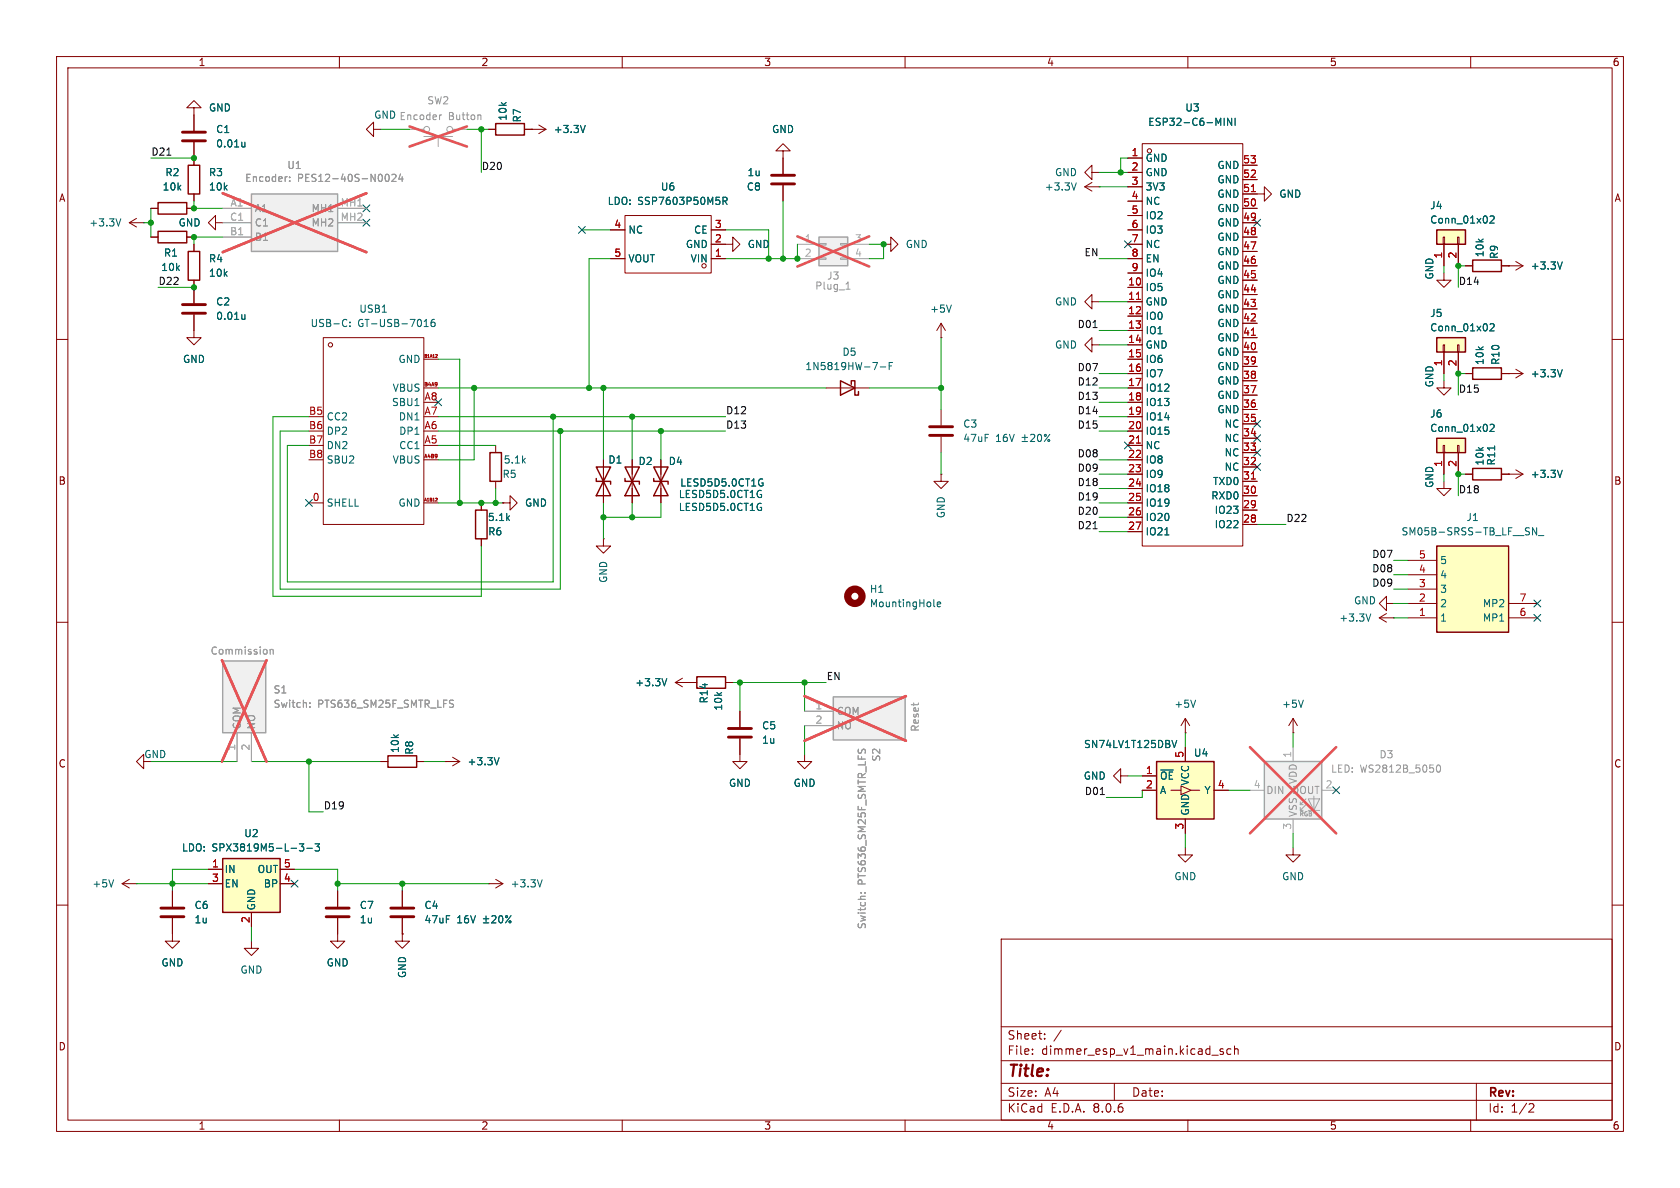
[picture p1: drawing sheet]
<svg xmlns="http://www.w3.org/2000/svg" width="297mm" height="210mm" viewBox="0 0 297 210" stroke-linecap="round" stroke-linejoin="round" font-family="sans-serif">
<g fill="none" stroke="#840000" stroke-width=".18">
<path d="M10 10h277v190h-277zM12 12h273v186h-273zM60 10v2M110 10v2M160 10v2M210 10v2M260 10v2M26.7 36.8h1.2M33 36.8h1.3M34.3 27.9v1.3M34.3 34.3v1.3M10 60h2"/>
<path d="M285 60h2M166.4 83.8v1.3h1.2l-1.2 1.3-1.3-1.3h1.3M166.4 83.8h.1M10 110h2M285 110h2M25.4 134.6v-1.2l-1.3 1.2 1.3 1.3v-1.3h1.3M10 160h2M285 160h2M177 166h108v32h-108zM60 198v2M110 198v2M160 198v2"/>
<path d="M177 194.5h108M177 191.5h108M177 187.5h108M177 181.5h108M182.5 186.3v.1M182.5 185.5v.1M184.7 183.6v.1M184.7 182.8v.1M187.6 182.1l-1.3 2M197 191.5v3M210 198v2M214.2 186.5h1.2"/>
<path d="M216.2 185.5l-.3-.1-.2 .2v.2l.5 .2v.3h-.5M217.6 185.5l-.4-.1-.3 .3v.4l.1 .2h.6M218.2 185.5l.3-.1 .3 .1 .1 .9M218.2 184.9v1.5M260 198v2M261 191.5v6.5M270.5 195.1l.5 .1 .2 .3-1 1.1h1"/>
</g>
<path d="M27.9 35.8h5.1v2h-5.1zM33.3 29.2h2v5.1h-2z" fill="none" stroke="#840000" stroke-width=".25"/>
<path d="M39.4 116.8h7.6v12.7h-7.6z" fill="#f0f0f0"/>
<path d="M39.4 116.8h7.6v12.7h-7.6z" fill="none" stroke="#a1a1a1" stroke-width=".25"/>
<path d="M47.8 114.8v.8M47.8 114.9l.1-.1 .3 .1 .1 .7M41.9 129.5v5.1M44.4 129.5v5.1" fill="none" stroke="#a1a1a1" stroke-width=".18"/>
<path d="M54.8 124.9v.1M54.8 124.3v.1M79.7 123.8h.5M79.9 124.4l.3 .3-.3 .3" fill="none" stroke="#989898" stroke-width=".18"/>
<path d="M39.2 116.7l7.9 17.9M47.1 116.7l-7.9 17.9" fill="none" stroke="#e75356" stroke-width=".46"/>
<path d="M33.3 44.5h2v5h-2zM68.6 133.6h5.1v2h-5.1z" fill="none" stroke="#840000" stroke-width=".25"/>
<path d="M34.3 55.6v4.1h1.3l-1.3 1.3-1.3-1.3h1.3M34.3 43.2v1.3M34.3 49.5v4.1M245.1 106.7v-1.3l-1.3 1.3 1.3 1.3v-1.3h1.3M67.3 134.6h1.3M73.7 134.6h1.2M78.7 134.6h.1M78.7 134.6h2.6M80 133.9l1.3 .7M81.3 134.6l-1.3 .8" fill="none" stroke="#840000" stroke-width=".18"/>
<path d="M43.3 55.6v.9M43.3 56.3l-.4 .2M88.2 133.9l-.4 1.3" fill="none" stroke="#006464" stroke-width=".18"/>
<path d="M32.3 53.8h4M32.3 55.4h4" fill="none" stroke="#840000" stroke-width=".51"/>
<path d="M254 96.5h12.7v15.3h-12.7z" fill="#ffffc2"/>
<path d="M105.4 84.6v.5h2.5v.5M105.4 82.6h2.5l-2.5 5h2.5zM110.5 84.6v.5h2.5v.5M110.5 82.6h2.5l-2.5 5h2.5zM115.6 84.6v.5h2.5v.5M115.6 82.6h2.5l-2.5 5h2.5zM254 96.5h12.7v15.3h-12.7z" fill="none" stroke="#840000" stroke-width=".25"/>
<g fill="none" stroke="#840000" stroke-width=".18">
<path d="M110.5 38.1h15.2v10.2h-15.2zM107.9 45.7h2.6M107.9 40.6h2.6M125.7 43.2h3.8v-1.3l1.3 1.3-1.3 1.3v-1.3M125.7 45.7h2.6M125.7 40.6h2.6M106.7 81.3v7.6M111.8 81.3v7.6M116.8 81.3v7.6M248.9 99.1h5.1M243.8 109.2h2.6M243.8 109.2l1.3 .8"/>
<path d="M245.1 108.5l-1.3 .7M246.4 109.2h.1M248.9 109.2h5.1M248.9 106.7h5.1M248.9 104.1h5.1M248.9 101.6h5.1M266.7 109.2h5.1M266.7 106.7h5.1"/>
<circle cx="124.5" cy="47" r=".38"/>
</g>
<path d="M127.8 35.5h.6l.1-.2v-.3l-.7-.1v1.2M128.1 35.5l.4 .6M134.3 89h.3M134.4 87.4h.2v.4l-.2 .2M134.4 89.7h.2v.4l-.2 .1M134.5 84.7h.3M134.6 85.4h.3v.4l-.3 .1M271.7 93.3v1.3l-.8-1.3v1.3M272 94.7h.9M242.3 108.5l-.4 1.3" fill="none" stroke="#006464" stroke-width=".18"/>
<path d="M223.5 134.6h10.2v10.2h-10.2z" fill="#f0f0f0"/>
<path d="M221 139.7h2.5M228.6 132.1v2.5M233.7 139.7h2.5M228.6 144.8v2.5M229.9 143.3h.5M229.9 142.2h.5M230.9 142.2l-1 1.1v-.6M230.9 141.2l-1 1v-.5M231.3 141.2h2l-1 2.1zM231.3 143.3h2M232.3 140.7v3.1" fill="none" stroke="#a1a1a1" stroke-width=".18"/>
<path d="M223.5 134.6h10.2v10.2h-10.2z" fill="none" stroke="#a1a1a1" stroke-width=".25"/>
<path d="M254.1 135.4l.1-.2a.68 .68 0 0 1 .5 .7 .68 .68 0 0 1-.5 .6l-.1-.1-.2-.4z" fill="none" stroke="#989898" stroke-width=".18"/>
<path d="M221 132.1l15.2 15.2M236.2 132.1l-15.2 15.2" fill="none" stroke="#e75356" stroke-width=".46"/>
<g fill="none" stroke="#840000" stroke-width=".18">
<path d="M22.9 39.4l1.2 .7M22.9 39.4h2.5M24.1 38.6l-1.2 .8M25.4 39.4h.1M26.7 41.9h1.2M33 41.9h1.3M209.5 129.5h.1M209.5 127l-.7 1.3M209.5 127v2.5M209.5 127l.8 1.3M228.6 129.5h.1M228.6 127l-.8 1.3"/>
<path d="M228.6 127v2.5M228.6 127l.8 1.3"/>
</g>
<path d="M21.4 38.7l-.5 1.2M211.4 123.8l-.5 1.2M230.4 123.8l-.4 1.2" fill="none" stroke="#006464" stroke-width=".18"/>
<path d="M27.9 40.9h5.1v2h-5.1z" fill="none" stroke="#840000" stroke-width=".25"/>
<path d="M204.5 134.6h10.1v10.2h-10.1z" fill="#ffffc2"/>
<path d="M204.5 134.6h10.1v10.2h-10.1z" fill="none" stroke="#840000" stroke-width=".25"/>
<path d="M138.4 26.7h1.3l-1.3-1.3-1.2 1.3h1.2v1.2M201.9 139.7h2.6M201.9 137.2h2.6M207 139.7h1.8M208.8 138.9l1.8 .8-1.8 .8zM209.5 132.1v2.5M210.6 139.7h1.5M214.6 139.7h2.6M209.5 144.8v2.5" fill="none" stroke="#840000" stroke-width=".18"/>
<path d="M207.2 130.9l.4 1.3 .4-1.3" fill="none" stroke="#006464" stroke-width=".18"/>
<path d="M44.4 34.3h15.3v10.2h-15.3z" fill="#f0f0f0"/>
<path d="M44.4 34.3h15.3v10.2h-15.3z" fill="none" stroke="#a1a1a1" stroke-width=".25"/>
<path d="M39.4 36.8h5M39.4 39.4h5M59.7 36.8h5.1M59.7 39.4h5.1M39.4 41.9h5" fill="none" stroke="#a1a1a1" stroke-width=".18"/>
<path d="M51.2 32v.1M51.2 31.3v.1M68.1 31l.3-.2a.68 .68 0 0 1 .4 .6 .68 .68 0 0 1-.4 .7l-.3-.3M69.3 30.9l.5-.1 .2 .4-.8 .9h.8M70.8 30.7l-.3 1h.8M71.1 31.2v.9" fill="none" stroke="#989898" stroke-width=".18"/>
<path d="M39.4 34.2l25.4 10.4M64.8 34.2l-25.4 10.4" fill="none" stroke="#e75356" stroke-width=".46"/>
<path d="M34.3 19.1h1.3l-1.3-1.3-1.3 1.3h1.3v4M34.3 25.1v2.8M138.4 27.9v2.8M138.4 32.8v2.8M198.1 137.2v-1.3l-1.3 1.3 1.3 1.2v-1.2h1.3" fill="none" stroke="#840000" stroke-width=".18"/>
<path d="M32.3 24.9h4M32.3 23.4h4M136.4 32.5h4.1M136.4 31h4.1" fill="none" stroke="#840000" stroke-width=".51"/>
<path d="M43.3 25.1v.9M43.3 25.9l-.4 .1" fill="none" stroke="#006464" stroke-width=".18"/>
<path d="M144.8 41.9h5.1v5.1h-5.1z" fill="#f0f0f0"/>
<g fill="none" stroke="#a1a1a1" stroke-width=".18">
<path d="M72.4 22.9h2.5M74.9 24.1h5.1M77.5 24.1v1.8M80 22.9h2.5M141 43.2h3.8M141 45.7h3.8M144.8 45.6h1.2v.2h-1.2zM144.8 43.1h1.2v.2h-1.2zM148.6 45.6h1.3v.2h-1.3zM148.6 43.1h1.3v.2h-1.3zM149.9 43.2h3.8M149.9 45.7h3.8"/>
<circle cx="75.4" cy="22.9" r=".51"/>
<circle cx="79.5" cy="22.9" r=".51"/>
</g>
<path d="M144.8 41.9h5.1v5.1h-5.1z" fill="none" stroke="#a1a1a1" stroke-width=".25"/>
<path d="M78.1 20.3l-.4 .2M84.8 20.3l.2 .2v.7M149.6 51.1h.7M149.7 50.2l.2-.3v1.2" fill="none" stroke="#989898" stroke-width=".18"/>
<path d="M72.4 22.4l10.1 3.5M82.5 22.4l-10.1 3.5M141 41.8l12.7 5.3M153.7 41.8l-12.7 5.3" fill="none" stroke="#e75356" stroke-width=".46"/>
<g fill="none" stroke="#840000" stroke-width=".18">
<path d="M66 22.9v-1.3l-1.2 1.3 1.2 1.2v-1.2h1.3M86.4 22.9h1.2M92.7 22.9h3.8M94 22.9h.1M95.2 22.1l1.3 .8M96.5 22.9l-1.3 .7M57.1 59.7h17.8v33h-17.8zM156.2 43.2h1.3v-1.3l1.2 1.3-1.2 1.3v-1.3M166.4 59.7h.1M166.4 57.2l-.8 1.2M166.4 57.2v2.5M166.4 57.2l.7 1.2"/>
<path d="M74.9 68.6h2.6M74.9 63.5h2.6M146 68.6h7.7M166.4 72.4v2.8M166.4 77.2v2.8M54.6 88.9h2.5M74.9 88.9h2.6M74.9 81.3h2.6M21.6 156.2l1.3 .8M21.6 156.2h2.5M22.9 155.4l-1.3 .8M24.1 156.2h.1"/>
<path d="M30.5 157.5v2.8M30.5 162.3v2.8"/>
<circle cx="58.4" cy="61" r=".38"/>
</g>
<path d="M87.6 21.8h5.1v2.1h-5.1zM148.6 67.3l2.5 1.3-2.5 1.3zM150.5 67.9v-.6h.6v2.6h.7v-.7" fill="none" stroke="#840000" stroke-width=".25"/>
<g fill="none" stroke="#006464" stroke-width=".18">
<path d="M103.5 22.2l-.5 1.2M61.3 56.5v.1M61.3 57.6v.1M61.9 56.9v.2M61.9 57.6v.1M75 57.7h.7M75 56.8l.4-.3v1.2M76.8 56.5h-.4a.86 .86 0 0 0 0 1.2l.5-.1v-.4l-.2-.3-.4 .1-.1 .2M168.2 53.9l-.4 1.3M155.6 64.9h1M157.2 64.7h.4M157.8 64.1h-.6v1.2"/>
<path d="M180.7 77.3h1M180.7 78h1M181.2 76.8v1M182.2 76.9l.5-.1 .2 .3-.8 .9h.8M183.6 76.8h.1a.68 .68 0 0 1 .5 .6 .68 .68 0 0 1-.5 .6 .84 .84 0 0 1-.1-1.2zM185.6 76.8l-1 1.2M20.1 155.5l-.4 1.3"/>
<circle cx="184.8" cy="77" r=".18"/>
<circle cx="185.4" cy="77.9" r=".18"/>
</g>
<path d="M164.3 77h4.1M164.3 75.4h4.1M28.4 160.5h4.1M28.4 162.1h4.1" fill="none" stroke="#840000" stroke-width=".51"/>
<path d="M77.1 62.7l.2 .1-.3 .4h.3M77.1 88.1l.2 .1-.3 .4h.3" fill="none" stroke="#a90000" stroke-width=".18"/>
<path d="M39.4 151.8h10.1v9.5h-10.1z" fill="#ffffc2"/>
<path d="M84.1 90.2h2v5.1h-2zM86.6 80h2v5.1h-2zM123.2 119.6h5.1v2.1h-5.1zM39.4 151.8h10.1v9.5h-10.1z" fill="none" stroke="#840000" stroke-width=".25"/>
<g fill="none" stroke="#840000" stroke-width=".18">
<path d="M38.1 39.4v-1.3l-1.3 1.3 1.3 1.2v-1.2h1.3M199.4 27.9h2.5M199.4 30.5h2.5M199.4 33h2.5M199.4 35.6h2.5M199.4 38.1h2.5M201.9 25.4h17.8v71.1h-17.8zM219.7 39.4h2.5M219.7 36.8h2.5M219.7 34.3h2.5M219.7 31.8h2.5M219.7 29.2h2.5"/>
<path d="M199.4 50.8h2.5M199.4 53.3h2.5M199.4 55.9h2.5M199.4 58.4h2.5M199.4 40.6h2.5M199.4 43.2h2.5M199.4 45.7h2.5M199.4 48.3h2.5M219.7 59.7h2.5M219.7 57.2h2.5M219.7 54.6h2.5M219.7 52.1h2.5"/>
<path d="M219.7 49.5h2.5M219.7 47h2.5M219.7 44.5h2.5M219.7 41.9h2.5M87.6 78.7v1.3M199.4 61h2.5M199.4 63.5h2.5M199.4 66h2.5M199.4 68.6h2.5M199.4 71.1h2.5M199.4 73.7h2.5M199.4 76.2h2.5"/>
<path d="M199.4 78.7h2.5M219.7 77.5h2.5M219.7 74.9h2.5M219.7 72.4h2.5M219.7 69.9h2.5M219.7 67.3h2.5M219.7 64.8h2.5M219.7 62.2h2.5M266.7 66h.1M266.7 66h2.5M268 65.3l1.2 .7M269.2 66l-1.2 .8"/>
<path d="M85.1 88.9v1.3M85.1 95.3v1.2M87.6 85.1v1.3M88.9 88.9h1.3v-1.3l1.2 1.3-1.2 1.3v-1.3M88.9 88.9h.1M106.7 95.3v1.2h1.2l-1.2 1.3-1.3-1.3h1.3M106.7 95.3h.1M199.4 81.3h2.5M199.4 83.8h2.5M199.4 86.4h2.5M199.4 88.9h2.5M199.4 91.4h2.5"/>
<path d="M199.4 94h2.5M219.7 92.7h2.5M219.7 90.2h2.5M219.7 87.6h2.5M219.7 85.1h2.5M219.7 82.6h2.5M219.7 80h2.5M120.6 119.9l-1.2 .8M119.4 120.7l1.2 .7M119.4 120.7h3.8M121.9 120.7h.1M128.3 120.7h1.2"/>
<path d="M36.8 153.7h2.6M36.8 156.2h2.6M49.5 153.7h2.6M49.5 156.2h2.6M59.7 157.5v2.8M71.1 157.5v2.8M86.4 156.2h.1M86.4 156.2h2.5M87.6 155.4l1.3 .8M88.9 156.2l-1.3 .8M209.5 149.9v1.2h1.3l-1.3 1.3-1.2-1.3h1.2M228.6 149.9v1.2h1.3l-1.3 1.3-1.3-1.3h1.3"/>
<path d="M30.5 165.1v1.3h1.2l-1.2 1.2-1.3-1.2h1.3M44.4 166.4v1.2h1.3l-1.3 1.3-1.2-1.3h1.2M44.4 161.3v2.5M59.7 162.3v4.1h1.3l-1.3 1.2-1.3-1.2h1.3M71.1 165.1v1.3h1.3l-1.3 1.2-1.3-1.2h1.3M71.1 165.1h.1M71.1 162.3v2.8"/>
<circle cx="203.2" cy="26.7" r=".38"/>
</g>
<g fill="none" stroke="#006464" stroke-width=".18">
<path d="M216.4 20.9v1.3M217.7 20.9v1.3l-.7-1.3v1.3M218.3 20.9v1.3M276.2 65.3l-.4 1.3M205.9 94.6h.8M117.9 120l-.4 1.2M165.1 107.1l.2 .2M165.7 106.8l.6-.1-.1-.2-.3-.1-.2 .2 .1 .6h.4M52.9 149.2h.8l-.4 .5 .3 .1v.5l-.1 .1-.6-.1M54.2 150h1M55.7 149.2h.8l-.4 .5 .3 .1v.5l-.2 .1-.5-.1M95.8 155.5l-.4 1.3"/>
<path d="M85.4 162.4h1M85.4 163.1h1M85.9 161.9v1M87 162l.4-.1 .3 .3-.8 .9h.8M88.3 162l.2-.1a.68 .68 0 0 1 .4 .6 .68 .68 0 0 1-.4 .6l-.2-.1-.1-.3zM90.3 161.9l-.9 1.2"/>
<circle cx="89.6" cy="162" r=".18"/>
<circle cx="90.2" cy="163" r=".18"/>
</g>
<path d="M221.2 33.9h.7M200.9 52.9h.7M221.2 59.3h.7M200.9 78.3h.7M221.2 84.7h.7" fill="none" stroke="#a90000" stroke-width=".18"/>
<path d="M57.7 160.5h4M57.7 162.1h4M69.1 160.5h4.1M69.1 162.1h4.1" fill="none" stroke="#840000" stroke-width=".51"/>
<circle cx="151.1" cy="105.4" r="1.27" fill="none" stroke="#840000" stroke-width="1.3"/>
<path d="M147.3 123.2h12.7v7.6h-12.7z" fill="#f0f0f0"/>
<path d="M147.3 123.2h12.7v7.6h-12.7z" fill="none" stroke="#a1a1a1" stroke-width=".25"/>
<path d="M142.2 125.7h5.1M142.2 128.3h5.1" fill="none" stroke="#a1a1a1" stroke-width=".18"/>
<path d="M151.8 132.4l-.1 .5M152.4 132.7l.2-.3 .4 .3M152.2 157.8h.1M152.9 157.8h.1" fill="none" stroke="#989898" stroke-width=".18"/>
<path d="M142.2 123.1l17.9 7.8M160.1 123.1l-17.9 7.8" fill="none" stroke="#e75356" stroke-width=".46"/>
<path d="M266.7 47h.1M266.7 47h2.5M268 46.2l1.2 .8M269.2 47l-1.2 .8M259.1 66h1.2M265.4 66h1.3M130.8 130.6v4h1.3l-1.3 1.3-1.3-1.3h1.3M130.8 125.7v2.8M142.2 133.4v1.2h1.3l-1.3 1.3-1.2-1.3h1.2" fill="none" stroke="#840000" stroke-width=".18"/>
<path d="M260.3 65h5.1v2.1h-5.1z" fill="none" stroke="#840000" stroke-width=".25"/>
<path d="M128.8 128.8h4M128.8 130.3h4" fill="none" stroke="#840000" stroke-width=".51"/>
<path d="M276.2 46.3l-.4 1.3" fill="none" stroke="#006464" stroke-width=".18"/>
<path d="M254 40.6h5.1v2.6h-5.1z" fill="#ffffc2"/>
<path d="M222.2 34.3h1.3v-1.3l1.3 1.3-1.3 1.3v-1.3M255.1 41.9h.3v1.3h-.3zM255.3 48.3v1.2h1.2l-1.2 1.3-1.3-1.3h1.3M255.3 43.2v3.8M257.7 41.9h.2v1.3h-.2zM257.8 43.2v3.8M259.1 47h1.2M265.4 47h1.3M259.1 83.8h1.2M265.4 83.8h1.3" fill="none" stroke="#840000" stroke-width=".18"/>
<path d="M254 40.6h5.1v2.6h-5.1zM260.3 46h5.1v2h-5.1zM260.3 82.8h5.1v2h-5.1z" fill="none" stroke="#840000" stroke-width=".25"/>
<path d="M263.4 38.3l.5-.1 .2 .3-.7 .9h.7M264.2 78.8v.8" fill="none" stroke="#006464" stroke-width=".18"/>
<path d="M254 59.7h5.1v2.5h-5.1z" fill="#ffffc2"/>
<path d="M193 53.3v-1.2l-1.2 1.2 1.2 1.3v-1.3h1.3M193 61v-1.3l-1.2 1.3 1.2 1.2v-1.2h1.3M255.1 61h.3v1.2h-.3zM255.3 67.3v1.3h1.2l-1.2 1.3-1.3-1.3h1.3M255.3 62.2v3.8M257.7 61h.2v1.2h-.2zM257.8 62.2v3.8M266.7 83.8h.1M266.7 83.8h2.5M268 83.1l1.2 .7M269.2 83.8l-1.2 .8" fill="none" stroke="#840000" stroke-width=".18"/>
<path d="M254 59.7h5.1v2.5h-5.1z" fill="none" stroke="#840000" stroke-width=".25"/>
<path d="M263.4 57.3l.5-.1 .2 .4-.7 .9h.7M276.2 83.1l-.4 1.3" fill="none" stroke="#006464" stroke-width=".18"/>
<path d="M254 77.5h5.1v2.5h-5.1z" fill="#ffffc2"/>
<g fill="none" stroke="#840000" stroke-width=".18">
<path d="M26.7 36.8h1.2M33 36.8h1.3M34.3 20.3v2.8M34.3 25.1v4.1M34.3 34.3v1.3M86.4 22.9h1.2M92.7 22.9h1.3M94 22.9h.1M138.4 27.9v2.8M138.4 32.8v2.8M191.8 33l1.2 .8M191.8 33h2.5"/>
<path d="M193 30.5v-1.3l-1.2 1.3 1.2 1.3v-1.3h1.3M193 32.3l-1.2 .7M194.3 33h.1M199.4 33h2.5M199.4 27.9h2.5M199.4 30.5h2.5M199.4 35.6h2.5M199.4 38.1h2.5M219.7 36.8h2.5M219.7 39.4h2.5M219.7 34.3h2.5M219.7 31.8h2.5"/>
<path d="M219.7 29.2h2.5M26.7 41.9h1.2M33 41.9h1.3M34.3 43.2v1.3M34.3 49.5v4.1M34.3 55.6v2.8M107.9 40.6h2.6M107.9 45.7h2.6M125.7 40.6h2.6M125.7 43.2h2.6M125.7 45.7h2.6M199.4 50.8h2.5"/>
<path d="M199.4 53.3h2.5M199.4 55.9h2.5M199.4 58.4h2.5M199.4 40.6h2.5M199.4 43.2h2.5M199.4 45.7h2.5M199.4 48.3h2.5M219.7 41.9h2.5M219.7 59.7h2.5M219.7 57.2h2.5M219.7 54.6h2.5M219.7 52.1h2.5"/>
<path d="M219.7 49.5h2.5M219.7 47h2.5M219.7 44.5h2.5M255.3 43.2v3.8M257.8 43.2v3.8M259.1 47h1.2M265.4 47h1.3M266.7 47h.1M199.4 61h2.5M199.4 63.5h2.5M199.4 66h2.5M199.4 68.6h2.5"/>
<path d="M199.4 71.1h2.5M199.4 73.7h2.5M199.4 76.2h2.5M199.4 78.7h2.5M219.7 77.5h2.5M219.7 74.9h2.5M219.7 72.4h2.5M219.7 69.9h2.5M219.7 67.3h2.5M219.7 64.8h2.5M219.7 62.2h2.5M255.1 78.7h.3v1.3h-.3z"/>
<path d="M255.3 62.2v3.8M257.7 78.7h.2v1.3h-.2zM257.8 62.2v3.8M259.1 66h1.2M265.4 66h1.3M266.7 66h.1M85.1 88.9v1.3M85.1 95.3v1.2M88.9 88.9h.1M106.7 81.3v2.5M106.7 86.4v2.5M111.8 81.3v2.5"/>
<path d="M111.8 86.4v2.5M116.8 81.3v2.5M116.8 86.4v2.5M199.4 81.3h2.5M199.4 83.8h2.5M199.4 86.4h2.5M199.4 88.9h2.5M199.4 91.4h2.5M199.4 94h2.5M219.7 92.7h2.5M219.7 90.2h2.5M219.7 87.6h2.5"/>
<path d="M219.7 85.1h2.5M219.7 82.6h2.5M219.7 80h2.5M255.3 85.1v1.3h1.2l-1.2 1.2-1.3-1.2h1.3M255.3 80v3.8M257.8 80v3.8M259.1 83.8h1.2M265.4 83.8h1.3M266.7 83.8h.1M67.3 134.6h1.3M73.7 134.6h1.2M78.7 134.6h.1"/>
<path d="M121.9 120.7h.1M121.9 120.7h1.3M128.3 120.7h1.2M130.8 125.7v2.8M130.8 130.6v2.8M201.9 137.2h2.6M201.9 139.7h2.6M209.5 132.1v2.5M214.6 139.7h2.6M30.5 157.5v2.8M36.8 153.7h2.6M36.8 156.2h2.6"/>
<path d="M49.5 153.7h2.6M49.5 156.2h2.6M59.7 157.5v2.8M71.1 157.5v2.8M209.5 144.8v2.5M30.5 162.3v2.8M44.4 161.3v2.5M59.7 162.3v2.8M71.1 165.1h.1M71.1 162.3v2.8"/>
</g>
<path d="M254 77.5h5.1v2.5h-5.1z" fill="none" stroke="#840000" stroke-width=".25"/>
<g fill="none" stroke="#006464" stroke-width=".18">
<path d="M43.3 25.1v.9M43.3 25.9l-.4 .1M103.5 22.2l-.5 1.2M127.8 35.5h.6l.1-.2v-.3l-.7-.1v1.2M128.1 35.5l.4 .6M190.3 32.3l-.5 1.3M216.4 20.9v1.3M217.7 20.9v1.3l-.7-1.3v1.3M218.3 20.9v1.3M263.4 38.3l.5-.1 .2 .3-.7 .9h.7M43.3 55.6v.9M43.3 56.3l-.4 .2"/>
<path d="M263.4 57.3l.5-.1 .2 .4-.7 .9h.7M276.2 46.3l-.4 1.3M263.4 75.1l.5-.1 .2 .4-.7 .9h.7M264.2 78.8v.8M276.2 65.3l-.4 1.3M134.3 89h.3M134.4 87.4h.2v.4l-.2 .2M134.4 89.7h.2v.4l-.2 .1M134.5 84.7h.3M134.6 85.4h.3v.4l-.3 .1M205.9 94.6h.8M276.2 83.1l-.4 1.3"/>
<path d="M117.9 120l-.4 1.2M88.2 133.9l-.4 1.3M207.2 130.9l.4 1.3 .4-1.3M52.9 149.2h.8l-.4 .5 .3 .1v.5l-.1 .1-.6-.1M54.2 150h1M55.7 149.2h.8l-.4 .5 .3 .1v.5l-.2 .1-.5-.1M85.4 162.4h1M85.4 163.1h1M85.9 161.9v1M87 162l.4-.1 .3 .3-.8 .9h.8M88.3 162l.2-.1a.68 .68 0 0 1 .4 .6 .68 .68 0 0 1-.4 .6l-.2-.1-.1-.3zM90.3 161.9l-.9 1.2"/>
<circle cx="89.6" cy="162" r=".18"/>
<circle cx="90.2" cy="163" r=".18"/>
</g>
<path d="M29.5 27.4h.7M193.2 57.9h.8M193.2 93.5h.8M194.5 140.5h.7" fill="none" stroke="#0f0f0f" stroke-width=".18"/>
<g fill="none" stroke="#009600" stroke-width=".18">
<path d="M25.4 39.4h1.3M26.7 36.8v5.1M26.7 27.9h7.6M34.3 35.6v1.2h5.1M67.3 22.9h5.1M82.5 22.9h3.9M85.1 22.9v7.6M138.4 35.6v10.1M194.3 30.5h5.1M194.3 33h5.1M199.4 27.9h-1.3v2.6M27.9 50.8h6.4"/>
<path d="M39.4 41.9h-5.1v1.3M102.9 40.6h5M107.9 45.7h-3.8v22.9M128.3 40.6h7.6v5.1M141 43.2v2.5h-12.7M153.7 43.2h2.5v2.5h-2.5M166.4 59.7v12.7M194.3 45.7h5.1M194.3 53.3h5.1M194.3 58.4h5.1M255.3 47v1.3M259.1 47h-1.3v3.8"/>
<path d="M54.6 76.2h-5.1v27.9h49.6v-27.9M54.6 73.7h-6.3v31.7h36.8v-8.9M77.5 68.6h68.5M77.5 76.2h50.8M77.5 78.7h10.1M77.5 73.7h50.8M77.5 63.5h3.8v25.4M83.8 68.6v12.7h-6.3M97.8 73.7v29.2h-47v-24.2h3.8M106.7 68.6v12.7M111.8 73.7v7.6M116.8 76.2v5.1"/>
<path d="M153.7 68.6h12.7M194.3 68.6h5.1M194.3 76.2h5.1M194.3 66h5.1M194.3 61h5.1M194.3 73.7h5.1M194.3 71.1h5.1M255.3 66v1.3M259.1 66h-1.3v3.9M77.5 88.9h11.4M87.6 86.4v2.5M106.7 88.9v6.4"/>
<path d="M111.8 88.9v2.5M116.8 88.9v2.5h-10.1M166.4 80v3.8M194.3 81.3h5.1M194.3 83.8h5.1M194.3 91.4h5.1M194.3 94h5.1M194.3 88.9h5.1M194.3 86.4h5.1M222.2 92.7h5.1M246.4 99.1h2.5M255.3 83.8v1.3"/>
<path d="M259.1 83.8h-1.3v3.8M246.4 101.6h2.5M246.4 104.1h2.5M246.4 106.7h2.5M246.4 109.2h2.5M26.7 134.6h15.2M44.4 134.6h22.9M54.6 134.6v8.9h2.5M74.9 134.6h3.8M129.5 120.7h16.5M130.8 120.7v5M142.2 120.7v5"/>
<path d="M142.2 128.3v5.1M199.4 137.2h2.5M201.9 139.7v1.3h-6.3M209.5 129.5v2.6M217.2 139.7h3.8M228.6 129.5v2.6M24.1 156.2h12.7M36.8 153.7h-6.3v3.8M52.1 153.7h7.6v3.8M59.7 156.2h26.7M71.1 156.2v1.3M209.5 147.3v2.6"/>
<path d="M228.6 147.3v2.6M44.4 163.8v2.6"/>
</g>
<g fill="none" stroke="#000084" stroke-width=".18">
<path d="M64.2 36.2l1.2 1.2M64.2 38.8l1.2 1.2M65.4 36.2l-1.2 1.2M65.4 38.8l-1.2 1.2M221.6 38.8l1.3 1.2M222.9 38.8l-1.3 1.2M102.3 40l1.2 1.2M103.5 40l-1.2 1.2M198.8 42.6l1.2 1.2M200 42.6l-1.2 1.2M76.9 70.5l1.2 1.2M78.1 70.5l-1.2 1.2"/>
<path d="M198.8 78.1l1.2 1.2M200 78.1l-1.2 1.2M221.6 74.3l1.3 1.2M221.6 79.4l1.3 1.2M221.6 76.9l1.3 1.2M222.9 74.3l-1.3 1.2M222.9 79.4l-1.3 1.2M222.9 76.9l-1.3 1.2M54 88.3l1.2 1.2M55.2 88.3l-1.2 1.2M221.6 81.9l1.3 1.3M222.9 81.9l-1.3 1.3"/>
<path d="M271.2 108.6l1.2 1.2M271.2 106.1l1.2 1.2M272.4 108.6l-1.2 1.2M272.4 106.1l-1.2 1.2M235.6 139.1l1.2 1.2M236.8 139.1l-1.2 1.2M51.5 155.6l1.2 1.2M52.7 155.6l-1.2 1.2"/>
</g>
<g fill="none" stroke="#989898" stroke-width=".18">
<path d="M51.2 32v.1M51.2 31.3v.1M68.1 31l.3-.2a.68 .68 0 0 1 .4 .6 .68 .68 0 0 1-.4 .7l-.3-.3M69.3 30.9l.5-.1 .2 .4-.8 .9h.8M70.8 30.7l-.3 1h.8M71.1 31.2v.9M54.8 124.9v.1M54.8 124.3v.1M79.7 123.8h.5M79.9 124.4l.3 .3-.3 .3M151.8 132.4l-.1 .5M152.4 132.7l.2-.3 .4 .3"/>
<path d="M152.2 157.8h.1M152.9 157.8h.1"/>
</g>
<path d="M39.4 36.8h5M39.4 39.4h5M59.7 36.8h5.1M59.7 39.4h5.1M39.4 41.9h5M47.8 114.8v.8M47.8 114.9l.1-.1 .3 .1 .1 .7M41.9 129.5v5.1M44.4 129.5v5.1M142.2 125.7h5.1M142.2 128.3h5.1" fill="none" stroke="#a1a1a1" stroke-width=".18"/>
<path d="M39.4 34.2l25.4 10.4M64.8 34.2l-25.4 10.4M39.2 116.7l7.9 17.9M47.1 116.7l-7.9 17.9M142.2 123.1l17.9 7.8M160.1 123.1l-17.9 7.8" fill="none" stroke="#e75356" stroke-width=".46"/>
<path d="M221.2 33.9h.7M200.9 52.9h.7M221.2 59.3h.7M200.9 78.3h.7M221.2 84.7h.7" fill="none" stroke="#a90000" stroke-width=".18"/>
<g fill="#009600" stroke="#009600" stroke-width=".18">
<circle cx="34.3" cy="36.8" r=".46"/>
<circle cx="34.3" cy="50.8" r=".46"/>
<circle cx="85.1" cy="22.9" r=".46"/>
<circle cx="26.7" cy="39.4" r=".46"/>
<circle cx="34.3" cy="41.9" r=".46"/>
<circle cx="34.3" cy="27.9" r=".46"/>
<circle cx="104.1" cy="68.6" r=".46"/>
<circle cx="106.7" cy="68.6" r=".46"/>
<circle cx="99.1" cy="76.2" r=".46"/>
<circle cx="83.8" cy="68.6" r=".46"/>
<circle cx="97.8" cy="73.7" r=".46"/>
<circle cx="106.7" cy="91.4" r=".46"/>
<circle cx="111.8" cy="91.4" r=".46"/>
<circle cx="87.6" cy="88.9" r=".46"/>
<circle cx="111.8" cy="73.7" r=".46"/>
<circle cx="198.1" cy="30.5" r=".46"/>
<circle cx="135.9" cy="45.7" r=".46"/>
<circle cx="138.4" cy="45.7" r=".46"/>
<circle cx="156.2" cy="43.2" r=".46"/>
<circle cx="141" cy="45.7" r=".46"/>
<circle cx="257.8" cy="66" r=".46"/>
<circle cx="257.8" cy="83.8" r=".46"/>
<circle cx="257.8" cy="47" r=".46"/>
<circle cx="166.4" cy="68.6" r=".46"/>
<circle cx="116.8" cy="76.2" r=".46"/>
<circle cx="142.2" cy="120.7" r=".46"/>
<circle cx="130.8" cy="120.7" r=".46"/>
<circle cx="59.7" cy="156.2" r=".46"/>
<circle cx="71.1" cy="156.2" r=".46"/>
<circle cx="30.5" cy="156.2" r=".46"/>
<circle cx="85.1" cy="88.9" r=".46"/>
<circle cx="81.3" cy="88.9" r=".46"/>
<circle cx="54.6" cy="134.6" r=".46"/>
</g>
<text font-size="2.8" fill="#840000" x="178" y="190.9">Title:</text>
<g font-size="2.1" fill="#840000">
<text x="178" y="184">Sheet:</text>
<text x="178" y="186.7">File:</text>
<text x="184.1" y="186.7">dimmer_esp_v1_main.kicad_sch</text>
<text x="178" y="196.9">KiCad</text>
<text x="178" y="194.1">Size:</text>
<text x="184.7" y="194.1">A4</text>
<text x="185.7" y="196.9">E.D.A.</text>
<text x="193.3" y="196.9">8.0.6</text>
<text x="200" y="194.1">Date:</text>
<text x="263" y="194.3">Rev:</text>
<text x="263" y="196.9">Id:</text>
<text x="267.1" y="196.9">1/2</text>
</g>
<g font-size="1.8" fill="#840000">
<text x="35" y="11.9">1</text>
<text x="85" y="11.9">2</text>
<text x="135" y="11.9">3</text>
<text x="185" y="11.9">4</text>
<text x="235" y="11.9">5</text>
<text x="285" y="11.9">6</text>
<text x="10.3" y="35.9">A</text>
<text x="285.3" y="35.9">A</text>
<text x="10.3" y="85.9">B</text>
<text x="285.3" y="85.9">B</text>
<text x="10.3" y="135.9">C</text>
<text x="285.3" y="135.9">C</text>
<text x="10.3" y="185.9">D</text>
<text x="285.3" y="185.9">D</text>
<text x="35" y="199.9">1</text>
<text x="85" y="199.9">2</text>
<text x="135" y="199.9">3</text>
<text x="185" y="199.9">4</text>
<text x="235" y="199.9">5</text>
<text x="285" y="199.9">6</text>
</g>
<g font-size="1.8" fill="#006464">
<text x="36.8" y="19.9">GND</text>
<text x="38.1" y="23.7">C1</text>
<text x="89.8" y="21.4" transform="rotate(-90 89.8 21.4)">10k</text>
<text x="92.3" y="21.7" transform="rotate(-90 92.3 21.7)">R7</text>
<text x="97.8" y="23.7">+3.3V</text>
<text x="136.4" y="23.7">GND</text>
<text x="202.9" y="22.5">ESP32-C6-MINI</text>
<text x="209.4" y="19.9">U3</text>
<text x="38.1" y="26.3">0.01u</text>
<text x="202.4" y="28.8">GND</text>
<text x="28.7" y="33.9">10k</text>
<text x="29.1" y="31.3">R2</text>
<text x="36.8" y="31.3">R3</text>
<text x="36.8" y="33.9">10k</text>
<text x="116.7" y="33.9">U6</text>
<text x="131.9" y="33.9">C8</text>
<text x="132" y="31.3">1u</text>
<text x="184.6" y="33.9">+3.3V</text>
<text x="186.4" y="31.3">GND</text>
<text x="202.4" y="31.3">GND</text>
<text x="202.4" y="33.9">3V3</text>
<text x="215.1" y="35.2">GND</text>
<text x="215.1" y="32.6">GND</text>
<text x="215.1" y="30.1">GND</text>
<text x="226.1" y="35.2">GND</text>
<text x="15.7" y="40.2">+3.3V</text>
<text x="31.5" y="40.2">GND</text>
<text x="107.3" y="36.4">LDO:</text>
<text x="111" y="41.5">NC</text>
<text x="112.7" y="36.4">SSP7603P50M5R</text>
<text x="122.6" y="41.5">CE</text>
<text x="202.4" y="36.4">NC</text>
<text x="202.4" y="39">IO2</text>
<text x="202.4" y="41.5">IO3</text>
<text x="215.1" y="40.2">GND</text>
<text x="215.1" y="37.7">GND</text>
<text x="252.7" y="37.2">J4</text>
<text x="252.7" y="39.7">Conn_01x02</text>
<text x="28.9" y="45.6">R1</text>
<text x="36.8" y="46.6">R4</text>
<text x="111" y="46.6">VOUT</text>
<text x="121.1" y="44">GND</text>
<text x="122" y="46.6">VIN</text>
<text x="132.1" y="44">GND</text>
<text x="160" y="44">GND</text>
<text x="202.4" y="44">NC</text>
<text x="202.4" y="46.6">EN</text>
<text x="215.1" y="47.9">GND</text>
<text x="215.1" y="45.3">GND</text>
<text x="215.1" y="42.8">GND</text>
<text x="262.5" y="45.6" transform="rotate(-90 262.5 45.6)">10k</text>
<text x="265" y="45.9" transform="rotate(-90 265 45.9)">R9</text>
<text x="270.5" y="47.9">+3.3V</text>
<text x="28.4" y="48.1">10k</text>
<text x="36.8" y="49.1">10k</text>
<text x="202.4" y="51.7">IO5</text>
<text x="202.4" y="49.1">IO4</text>
<text x="215.1" y="52.9">GND</text>
<text x="215.1" y="50.4">GND</text>
<text x="253.6" y="49.5" transform="rotate(-90 253.6 49.5)">GND</text>
<text x="38.1" y="54.2">C2</text>
<text x="38.1" y="56.7">0.01u</text>
<text x="54.8" y="58">USB-C:</text>
<text x="63.2" y="58">GT-USB-7016</text>
<text x="63.4" y="55.5">USB1</text>
<text x="164.3" y="55.5">+5V</text>
<text x="186.4" y="54.2">GND</text>
<text x="202.4" y="54.2">GND</text>
<text x="202.4" y="56.7">IO0</text>
<text x="202.4" y="59.3">IO1</text>
<text x="215.1" y="58">GND</text>
<text x="215.1" y="55.5">GND</text>
<text x="252.7" y="56.2">J5</text>
<text x="252.7" y="58.8">Conn_01x02</text>
<text x="32.3" y="64.4">GND</text>
<text x="70.3" y="64.4">GND</text>
<text x="142.3" y="65.6">1N5819HW-7-F</text>
<text x="148.8" y="63.1">D5</text>
<text x="186.4" y="61.8">GND</text>
<text x="202.4" y="61.8">GND</text>
<text x="202.4" y="64.4">IO6</text>
<text x="215.1" y="65.6">GND</text>
<text x="215.1" y="63.1">GND</text>
<text x="215.1" y="60.6">GND</text>
<text x="255" y="64.8" transform="rotate(-90 255 64.8)">1</text>
<text x="262.5" y="64.6" transform="rotate(-90 262.5 64.6)">10k</text>
<text x="265.3" y="64.6" transform="rotate(-90 265.3 64.6)">R10</text>
<text x="69.2" y="72">SBU1</text>
<text x="69.3" y="69.4">VBUS</text>
<text x="202.4" y="66.9">IO7</text>
<text x="202.4" y="69.4">IO12</text>
<text x="202.4" y="72">IO13</text>
<text x="215.1" y="70.7">GND</text>
<text x="215.1" y="68.2">GND</text>
<text x="253.6" y="68.6" transform="rotate(-90 253.6 68.6)">GND</text>
<text x="270.5" y="66.9">+3.3V</text>
<text x="57.7" y="74.5">CC2</text>
<text x="57.7" y="77.1">DP2</text>
<text x="70.4" y="74.5">DN1</text>
<text x="70.5" y="77.1">DP1</text>
<text x="170.2" y="75.8">C3</text>
<text x="202.4" y="74.5">IO14</text>
<text x="202.4" y="77.1">IO15</text>
<text x="215.1" y="73.3">GND</text>
<text x="216.4" y="75.8">NC</text>
<text x="252.7" y="74">J6</text>
<text x="252.7" y="76.6">Conn_01x02</text>
<text x="57.7" y="79.6">DN2</text>
<text x="57.7" y="82.1">SBU2</text>
<text x="69.3" y="82.1">VBUS</text>
<text x="70.5" y="79.6">CC1</text>
<text x="89" y="82.1">5.1k</text>
<text x="107.5" y="82.1">D1</text>
<text x="112.8" y="82.4">D2</text>
<text x="118.1" y="82.4">D4</text>
<text x="170.2" y="78.3">47uF</text>
<text x="176" y="78.3">16V</text>
<text x="202.4" y="79.6">NC</text>
<text x="202.4" y="82.1">IO8</text>
<text x="216.4" y="83.4">NC</text>
<text x="216.4" y="80.9">NC</text>
<text x="216.4" y="78.3">NC</text>
<text x="262.5" y="82.4" transform="rotate(-90 262.5 82.4)">10k</text>
<text x="264.5" y="82.4" transform="rotate(-90 264.5 82.4)">R11</text>
<text x="57.7" y="89.8">SHELL</text>
<text x="70.3" y="89.8">GND</text>
<text x="88.7" y="84.7">R5</text>
<text x="92.7" y="89.8">GND</text>
<text x="119.9" y="88.2">LESD5D5.0CT1G</text>
<text x="120.2" y="86.2">LESD5D5.0CT1G</text>
<text x="202.4" y="84.7">IO9</text>
<text x="202.4" y="87.2">IO18</text>
<text x="202.4" y="89.8">IO19</text>
<text x="214" y="88.5">RXD0</text>
<text x="214.3" y="86">TXD0</text>
<text x="253.6" y="86.4" transform="rotate(-90 253.6 86.4)">GND</text>
<text x="270.5" y="84.7">+3.3V</text>
<text x="86.2" y="92.3">5.1k</text>
<text x="86.2" y="94.8">R6</text>
<text x="119.9" y="90.5">LESD5D5.0CT1G</text>
<text x="167.2" y="91.7" transform="rotate(-90 167.2 91.7)">GND</text>
<text x="202.4" y="92.3">IO20</text>
<text x="202.4" y="94.8">IO21</text>
<text x="214.6" y="93.6">IO22</text>
<text x="214.6" y="91">IO23</text>
<text x="247.7" y="94.8">SM05B-SRSS-TB_LF__SN_</text>
<text x="259.2" y="92.3">J1</text>
<text x="254.5" y="99.9">5</text>
<text x="107.5" y="103.1" transform="rotate(-90 107.5 103.1)">GND</text>
<text x="153.7" y="105">H1</text>
<text x="153.7" y="107.5">MountingHole</text>
<text x="239.3" y="107">GND</text>
<text x="254.5" y="107.5">2</text>
<text x="254.5" y="105">3</text>
<text x="254.5" y="102.5">4</text>
<text x="262.1" y="107.5">MP2</text>
<text x="236.7" y="110.1">+3.3V</text>
<text x="254.5" y="110.1">1</text>
<text x="262.1" y="110.1">MP1</text>
<text x="112.2" y="121.5">+3.3V</text>
<text x="125.3" y="124.5" transform="rotate(-90 125.3 124.5)">R14</text>
<text x="127.9" y="125.7" transform="rotate(-90 127.9 125.7)">10k</text>
<text x="207.5" y="125.3">+5V</text>
<text x="226.6" y="125.3">+5V</text>
<text x="134.6" y="129.1">C5</text>
<text x="134.6" y="131.7">1u</text>
<text x="25.4" y="134.2">GND</text>
<text x="70.7" y="133.2" transform="rotate(-90 70.7 133.2)">10k</text>
<text x="73.3" y="133.5" transform="rotate(-90 73.3 133.5)">R8</text>
<text x="82.6" y="135.5">+3.3V</text>
<text x="191.5" y="132.4">SN74LV1T125DBV</text>
<text x="211" y="134">U4</text>
<text x="128.8" y="139.3">GND</text>
<text x="140.2" y="139.3">GND</text>
<text x="191.5" y="138">GND</text>
<text x="205" y="138">~{OE}</text>
<text x="205" y="140.6">A</text>
<text x="210.4" y="139" transform="rotate(-90 210.4 139)">VCC</text>
<text x="212.8" y="140.6">Y</text>
<text x="43.1" y="148.2">U2</text>
<text x="210.4" y="144.3" transform="rotate(-90 210.4 144.3)">GND</text>
<text x="32.1" y="150.7">LDO:</text>
<text x="37.5" y="150.7">SPX3819M5-L-3-3</text>
<text x="39.6" y="154.5">IN</text>
<text x="45.4" y="154.5">OUT</text>
<text x="207.5" y="155.8">GND</text>
<text x="226.6" y="155.8">GND</text>
<text x="16.2" y="157.1">+5V</text>
<text x="34.3" y="160.9">C6</text>
<text x="39.6" y="157.1">EN</text>
<text x="45.3" y="161" transform="rotate(-90 45.3 161)">GND</text>
<text x="46.5" y="157.1">BP</text>
<text x="63.5" y="160.9">C7</text>
<text x="74.9" y="160.9">C4</text>
<text x="90.2" y="157.1">+3.3V</text>
<text x="34.3" y="163.4">1u</text>
<text x="63.5" y="163.4">1u</text>
<text x="74.9" y="163.4">47uF</text>
<text x="80.8" y="163.4">16V</text>
<text x="28.4" y="171">GND</text>
<text x="42.4" y="172.3">GND</text>
<text x="57.7" y="171">GND</text>
<text x="72" y="173" transform="rotate(-90 72 173)">GND</text>
</g>
<g font-size="1.8" fill="#989898">
<text x="66" y="21.2">GND Encoder</text>
<text x="75.4" y="18.6">SW2</text>
<text x="79.3" y="21.4">Button</text>
<text x="43.2" y="32.4">Encoder:</text>
<text x="50.7" y="30.1">U1</text>
<text x="52.6" y="32.4">PES12-40S-N0024</text>
<text x="45" y="37.7">A1</text>
<text x="45" y="40.2">C1</text>
<text x="55" y="37.7">MH1</text>
<text x="55" y="40.2">MH2</text>
<text x="45" y="42.8">B1</text>
<text x="144" y="51.4">Plug_1</text>
<text x="146.1" y="49.6">J3</text>
<text x="48.3" y="125.3">Switch:</text>
<text x="48.3" y="122.8">S1</text>
<text x="56.2" y="125.3">PTS636_SM25F_SMTR_LFS</text>
<text x="42.8" y="129" transform="rotate(-90 42.8 129)">COM</text>
<text x="45.3" y="129" transform="rotate(-90 45.3 129)">NO</text>
<text x="147.8" y="126.6">COM</text>
<text x="147.8" y="129.1">NO</text>
<text x="155.8" y="134.7" transform="rotate(-90 155.8 134.7)">S2</text>
<text x="235.2" y="136.8">LED:</text>
<text x="240.4" y="136.8">WS2812B_5050</text>
<text x="243.8" y="134.2">D3</text>
<text x="223.8" y="140.6">DIN</text>
<text x="228.3" y="140.6">DOUT</text>
<text x="229.5" y="138.7" transform="rotate(-90 229.5 138.7)">VDD</text>
<text x="229.5" y="144.5" transform="rotate(-90 229.5 144.5)">VSS</text>
<text x="153.3" y="156.5" transform="rotate(-90 153.3 156.5)">PTS636_SM25F_SMTR_LFS</text>
<text x="153.3" y="164.3" transform="rotate(-90 153.3 164.3)">Switch:</text>
</g>
<g font-size="1.8" fill="#0f0f0f">
<text x="26.7" y="27.6">D21</text>
<text x="85.1" y="30.1">D20</text>
<text x="191.6" y="45.4">EN</text>
<text x="27.9" y="50.5">D22</text>
<text x="257.8" y="50.5">D14</text>
<text x="190.4" y="58.1">D01</text>
<text x="190.4" y="65.7">D07</text>
<text x="190.4" y="68.2">D12</text>
<text x="190.4" y="70.8">D13</text>
<text x="257.8" y="69.5">D15</text>
<text x="128.3" y="73.3">D12</text>
<text x="128.3" y="75.9">D13</text>
<text x="190.4" y="75.9">D15</text>
<text x="190.4" y="73.3">D14</text>
<text x="190.4" y="83.5">D09</text>
<text x="190.4" y="80.9">D08</text>
<text x="190.4" y="86">D18</text>
<text x="190.4" y="88.6">D19</text>
<text x="257.8" y="87.3">D18</text>
<text x="190.4" y="91.1">D20</text>
<text x="190.4" y="93.6">D21</text>
<text x="227.3" y="92.4">D22</text>
<text x="242.5" y="98.7">D07</text>
<text x="242.5" y="101.3">D08</text>
<text x="242.5" y="103.8">D09</text>
<text x="146" y="120.3">EN</text>
<text x="57.1" y="143.2">D19</text>
<text x="191.7" y="140.6">D01</text>
</g>
<g font-size="1.8" fill="#a90000">
<text x="200" y="27.7">1</text>
<text x="219.7" y="29">53</text>
<text x="200" y="30.2">2</text>
<text x="200" y="32.8">3</text>
<text x="200" y="35.3">4</text>
<text x="219.7" y="34">51</text>
<text x="219.7" y="31.5">52</text>
<text x="108.5" y="40.4">4</text>
<text x="126.3" y="40.4">3</text>
<text x="200" y="37.8">5</text>
<text x="200" y="40.4">6</text>
<text x="219.7" y="41.7">48</text>
<text x="219.7" y="39.1">49</text>
<text x="219.7" y="36.6">50</text>
<text x="108.5" y="45.5">5</text>
<text x="126.3" y="45.5">1</text>
<text x="126.3" y="42.9">2</text>
<text x="200" y="42.9">7</text>
<text x="200" y="45.5">8</text>
<text x="219.7" y="46.7">46</text>
<text x="219.7" y="44.2">47</text>
<text x="255" y="45.8" transform="rotate(-90 255 45.8)">1</text>
<text x="257.6" y="45.8" transform="rotate(-90 257.6 45.8)">2</text>
<text x="199.3" y="50.5">10</text>
<text x="199.3" y="53.1">11</text>
<text x="200" y="48">9</text>
<text x="219.7" y="51.8">44</text>
<text x="219.7" y="49.3">45</text>
<text x="199.3" y="55.6">12</text>
<text x="199.3" y="58.2">13</text>
<text x="219.7" y="59.4">41</text>
<text x="219.7" y="56.9">42</text>
<text x="219.7" y="54.4">43</text>
<text x="199.3" y="60.7">14</text>
<text x="199.3" y="63.2">15</text>
<text x="199.3" y="65.8">16</text>
<text x="219.7" y="64.5">39</text>
<text x="219.7" y="62">40</text>
<text x="257.6" y="64.8" transform="rotate(-90 257.6 64.8)">2</text>
<text x="74.9" y="70.9">A8</text>
<text x="199.3" y="68.3">17</text>
<text x="199.3" y="70.9">18</text>
<text x="219.7" y="69.6">37</text>
<text x="219.7" y="67.1">38</text>
<text x="54.5" y="73.4">B5</text>
<text x="54.5" y="75.9">B6</text>
<text x="74.9" y="75.9">A6</text>
<text x="74.9" y="73.4">A7</text>
<text x="199.3" y="73.4">19</text>
<text x="199.3" y="75.9">20</text>
<text x="219.7" y="77.2">34</text>
<text x="219.7" y="74.7">35</text>
<text x="219.7" y="72.1">36</text>
<text x="54.5" y="78.5">B7</text>
<text x="54.5" y="81">B8</text>
<text x="74.9" y="78.5">A5</text>
<text x="199.3" y="78.5">21</text>
<text x="199.3" y="81">22</text>
<text x="199.3" y="83.6">23</text>
<text x="219.7" y="82.3">32</text>
<text x="219.7" y="79.8">33</text>
<text x="255" y="82.6" transform="rotate(-90 255 82.6)">1</text>
<text x="257.6" y="82.6" transform="rotate(-90 257.6 82.6)">2</text>
<text x="55.2" y="88.6">0</text>
<text x="199.3" y="86.1">24</text>
<text x="199.3" y="88.6">25</text>
<text x="219.7" y="89.9">29</text>
<text x="219.7" y="87.4">30</text>
<text x="219.7" y="84.8">31</text>
<text x="199.3" y="91.2">26</text>
<text x="199.3" y="93.7">27</text>
<text x="219.7" y="92.5">28</text>
<text x="250.8" y="101.3">4</text>
<text x="250.8" y="98.8">5</text>
<text x="250.8" y="106.4">2</text>
<text x="250.8" y="103.9">3</text>
<text x="268.5" y="106.4">7</text>
<text x="250.8" y="109">1</text>
<text x="268.5" y="109">6</text>
<text x="202.5" y="136.9">1</text>
<text x="209.3" y="134.1" transform="rotate(-90 209.3 134.1)">5</text>
<text x="202.5" y="139.4">2</text>
<text x="215.2" y="139.4">4</text>
<text x="209.3" y="146.8" transform="rotate(-90 209.3 146.8)">3</text>
<text x="37.4" y="153.4">1</text>
<text x="37.4" y="156">3</text>
<text x="50.1" y="156">4</text>
<text x="50.1" y="153.4">5</text>
<text x="44.2" y="163.3" transform="rotate(-90 44.2 163.3)">2</text>
</g>
<g font-size="1.8" fill="#aaa">
<text x="40.6" y="41.7">B1</text>
<text x="40.6" y="39.1">C1</text>
<text x="40.7" y="36.6">A1</text>
<text x="60.1" y="36.6">MH1</text>
<text x="60.1" y="39.1">MH2</text>
<text x="142.2" y="42.9">1</text>
<text x="142.2" y="45.5">2</text>
<text x="151.1" y="42.9">3</text>
<text x="151.1" y="45.5">4</text>
<text x="144.1" y="125.5">1</text>
<text x="144.1" y="128">2</text>
<text x="41.7" y="132.8" transform="rotate(-90 41.7 132.8)">1</text>
<text x="44.2" y="132.8" transform="rotate(-90 44.2 132.8)">2</text>
<text x="228.3" y="134.1" transform="rotate(-90 228.3 134.1)">1</text>
<text x="221.5" y="139.4">4</text>
<text x="234.2" y="139.4">2</text>
<text x="228.3" y="146.8" transform="rotate(-90 228.3 146.8)">3</text>
</g>
<g font-size="1.8" fill="#a1a1a1">
<text x="37.1" y="115.9">Commission</text>
<text x="162.7" y="129.4" transform="rotate(-90 162.7 129.4)">Reset</text>
</g>
<text font-size="1.1" fill="#a1a1a1" x="229.6" y="144.5">RGB</text>
<g font-size=".9" fill="#a90000">
<text x="74.8" y="68.3">B4A9</text>
<text x="74.8" y="81">A4B9</text>
</g>
<g font-size=".7" fill="#a90000">
<text x="74.8" y="63.2">B1A12</text>
<text x="74.8" y="88.6">A1B12</text>
</g>
</svg>
